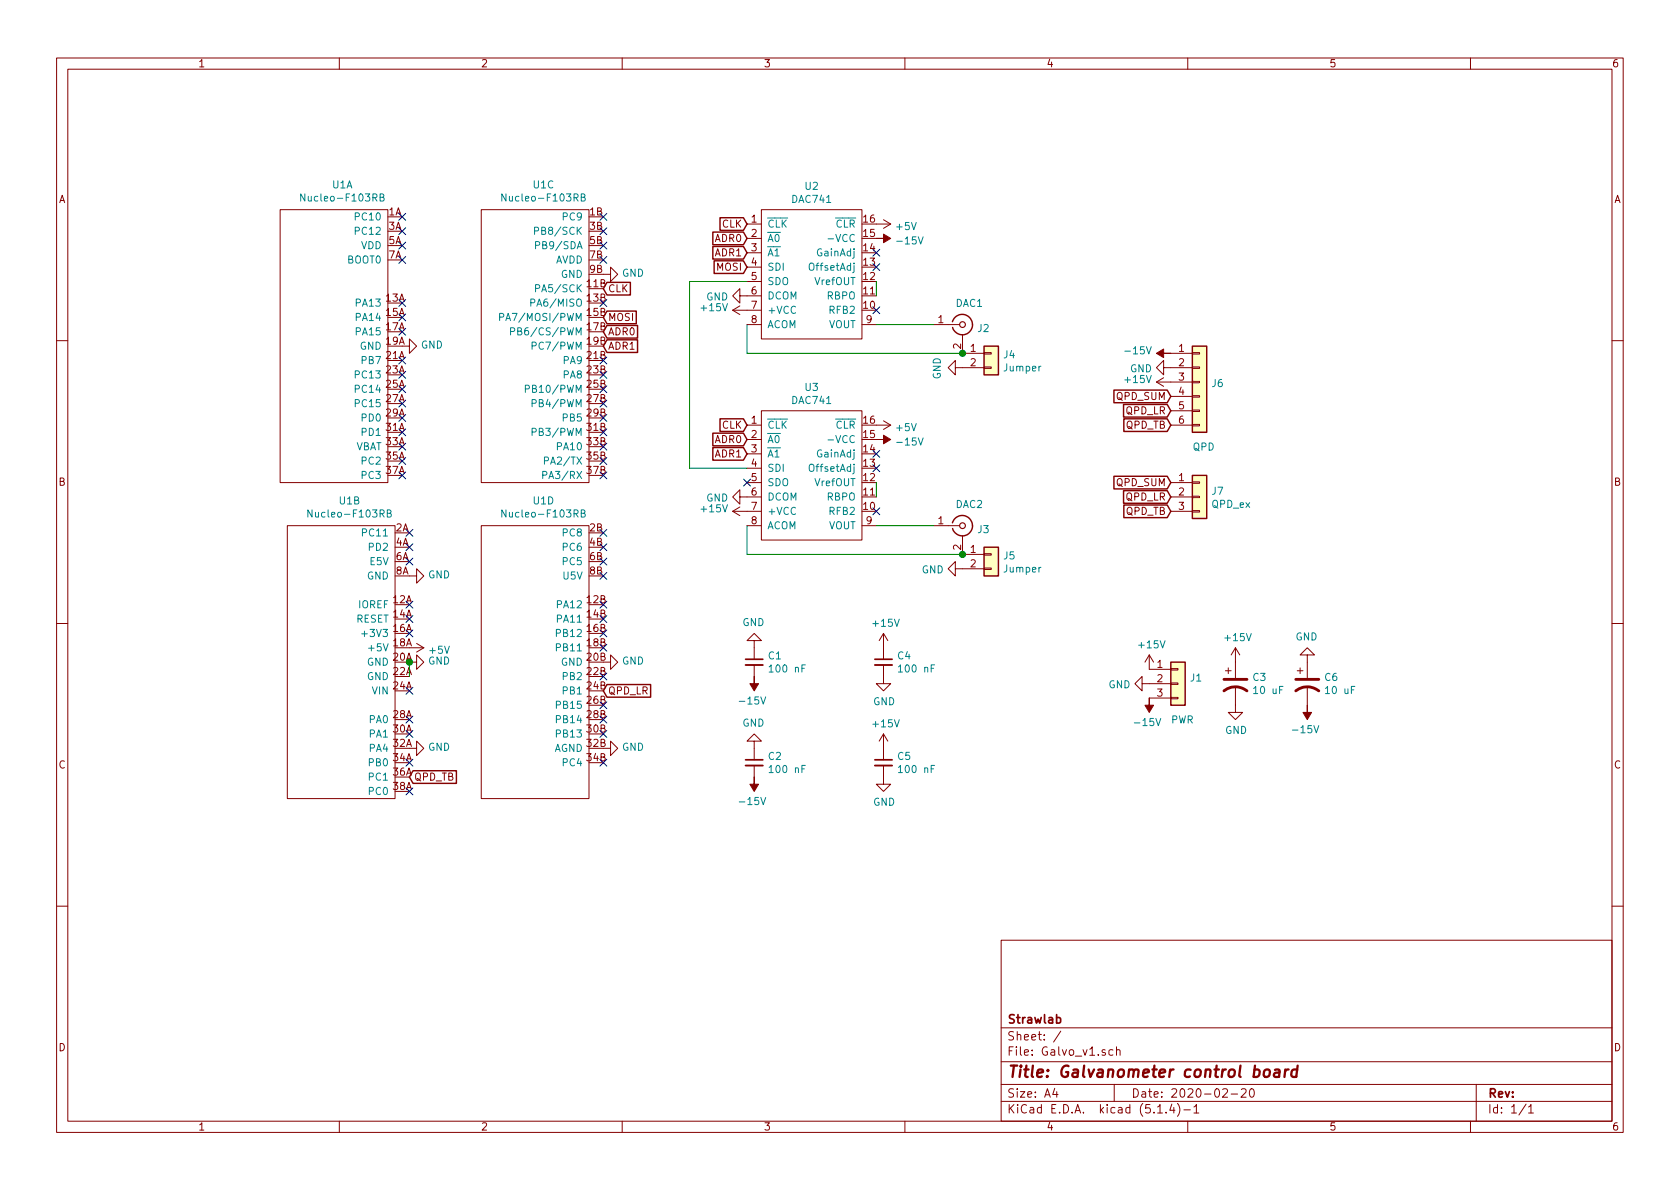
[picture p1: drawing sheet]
<svg xmlns="http://www.w3.org/2000/svg" width="297mm" height="210mm" viewBox="0 0 297 210" stroke-linecap="round" stroke-linejoin="round" font-family="sans-serif">
<g fill="none" stroke="#840000" stroke-width=".18">
<path d="M10 10.3h277v189.9h-277zM12 12.2h273v186.1h-273zM60 10.3v1.9M110 10.3v1.9M160 10.3v1.9M210 10.3v1.9M260 10.3v1.9M49.5 37.1h19.1v48.2h-19.1zM85.1 37.1h19v48.2h-19zM132.1 39.6h2.5M134.6 37.1h17.8v22.8h-17.8zM154.9 39.6h2.6"/>
<path d="M156.2 38.9l1.3 .7M157.5 39.6l-1.3 .8M106.7 48.5h1.2v-1.3l1.3 1.3-1.3 1.3v-1.3M129.5 54.9l1.3 .7M129.5 54.9h5.1M130.8 52.3v-1.3l-1.3 1.3 1.3 1.3v-1.3h3.8M130.8 54.1l-1.3 .8M132.1 42.2h2.5M132.1 44.7h2.5M132.1 47.2h2.5M132.1 49.8h2.5M132.1 57.4h2.5"/>
<path d="M152.4 57.4h2.5M165.1 57.4h4.6M170.2 59.2v3.3h3.8M10 60.2h2M71.1 61.2h1.3v-1.3l1.3 1.3-1.3 1.3v-1.3M132.1 75.2h2.5M132.1 77.7h2.5M134.6 72.6h17.8v22.9h-17.8zM154.9 75.2h2.6M156.2 74.4l1.3 .8M157.5 75.2l-1.3 .7M168.9 65v-1.3l-1.3 1.3 1.3 1.3v-1.3h5.1"/>
<path d="M174 64.9h1.3v.2h-1.3zM174 62.4h1.3v.2h-1.3zM204.5 67.6l1.2 .7M204.5 67.6h6.3M205.7 65v-1.3l-1.2 1.3 1.2 1.3v-1.3h5.1M205.7 66.8l-1.2 .8M207 75.2h3.8M207 62.5h3.8M207 70.1h3.8M207 72.6h3.8M210.8 72.5h1.3v.3h-1.3zM210.8 75.1h1.3v.2h-1.3z"/>
<path d="M210.8 70h1.3v.2h-1.3zM210.8 64.9h1.3v.2h-1.3zM210.8 62.4h1.3v.2h-1.3zM210.8 67.4h1.3v.3h-1.3zM285 60.2h2M50.8 93h19v48.2h-19zM85.1 93h19v48.2h-19zM129.5 90.4h5.1M129.5 90.4l1.3 .8M130.8 87.9v-1.3l-1.3 1.3 1.3 1.2v-1.2h3.8M130.8 89.7l-1.3 .7M132.1 85.3h2.5"/>
<path d="M132.1 93h2.5M132.1 80.3h2.5M132.1 82.8h2.5M152.4 93h2.5M165.1 93h4.6M170.2 94.7v3.3h3.8M174 97.9h1.3v.3h-1.3zM207 85.3h3.8M207 87.9h3.8M207 90.4h3.8M210.8 90.3h1.3v.2h-1.3zM210.8 85.2h1.3v.3h-1.3z"/>
<path d="M210.8 87.8h1.3v.2h-1.3zM10 110.3h2M72.4 117.1h1.3v-1.3l1.2 1.3-1.2 1.3v-1.3M72.4 101.8h1.3v-1.2l1.2 1.2-1.2 1.3v-1.3M72.4 114.5h2.5M73.7 113.8l1.2 .7M74.9 114.5l-1.2 .8M106.7 117.1h1.2v-1.3l1.3 1.3-1.3 1.3v-1.3M133.3 113.3h1.3l-1.3-1.3-1.2 1.3h1.2v3.3M133.3 117.6v2M156.2 117.6v3.3h1.3l-1.3 1.3-1.3-1.3h1.3M156.2 112l-.8 1.3"/>
<path d="M156.2 112v4.6M156.2 112l.8 1.3M168.9 100.6v-1.3l-1.3 1.3 1.3 1.2v-1.2h5.1M174 100.5h1.3v.2h-1.3zM203.2 115.8l-.8 1.3M203.2 115.8v2.6h3.8M203.2 115.8l.8 1.3M207 118.2h1.3v.3h-1.3zM216.7 118.6h1M217.2 118.1v1M218.4 114.5v5.4M218.4 114.5l-.7 1.3"/>
<path d="M218.4 114.5l.8 1.3M229.4 118.6h1M229.9 118.1v1M231.1 115.8h1.3l-1.3-1.3-1.2 1.3h1.2v4.1M285 110.3h2M72.4 132.3h1.3v-1.2l1.2 1.2-1.2 1.3v-1.3M106.7 132.3h1.2v-1.2l1.3 1.2-1.3 1.3v-1.3M133.3 131.1h1.3l-1.3-1.3-1.2 1.3h1.2v3.3M133.3 135.4v2M156.2 135.4v3.3h1.3l-1.3 1.2-1.3-1.2h1.3M156.2 129.8v4.6M156.2 129.8l-.8 1.3"/>
<path d="M156.2 129.8l.8 1.3M201.9 120.9v-1.3l-1.2 1.3 1.2 1.3v-1.3h5.1M203.2 123.4h3.8M207 123.3h1.3v.3h-1.3zM207 120.8h1.3v.2h-1.3zM218.4 121.4v4.6h1.3l-1.3 1.2-1.2-1.2h1.2M231.1 121.4v3.3M10 160.2h2M177 166.3h108v32h-108zM285 160.2h2M60 198.3v1.9M110 198.3v1.9"/>
<path d="M160 198.3v1.9M177 194.8h108M177 191.8h108M177 187.8h108M177 181.8h108M186.5 192.5l-.4 1h1M186.8 193v1M187.6 182.3l-1.3 2M196.8 185.7l-.5-.1-.2 .3v.6l.2 .1 .5-.1M197 191.8v3M197.4 185.7l.2-.1 .4 .1v.9M197.4 185.1v1.5"/>
<path d="M204.7 196.8h.8M206.2 196.7v.1M207.2 195.2l-.4 1.1h.9M207.5 195.8v1M208.2 195.1a1.71 1.71 0 0 1 0 2.3M209.3 196.3h1.2M210 198.3v1.9M211.1 195.8l.4-.5v1.5M211.1 196.8h.9M216.2 192.7l.2-.2h.4l.2 .5-.9 1h.9M217.7 193.5h1.1M219.5 192.7l.2-.2h.3l.3 .2v.3v.2l-.9 .8h.9"/>
<path d="M221.1 192.6l.2-.1a.8 .8 0 0 1 .5 .8 .8 .8 0 0 1-.5 .7 1 1 0 0 1-.2-1.4zM260 198.3v1.9M261 191.8v6.5M269.8 195.2l-1.2 2M270.3 195.8l.4-.5v1.5M270.3 196.8h.8"/>
</g>
<path d="M223.6 189.3a.53 .53 0 0 1 .5-.2 .53 .53 0 0 1 .4 .4v.6a.54 .54 0 0 1-.6 .4 .54 .54 0 0 1-.5-.4zM225.4 189.2h.8l-.1 1.2M226.2 189.6l-.6 .1a.4 .4 0 0 0-.4 .3 .4 .4 0 0 0 .3 .4l.7-.1M227.3 189.1l-.2 1.3M227.8 189.1a.55 .55 0 0 0-.6 .4M229.4 189.2a.73 .73 0 0 0-.9 .1l-.2 .8 .1 .2 .2 .1 .6-.1M229.4 188.4l-.2 2" fill="none" stroke="#840000" stroke-width=".41"/>
<path d="M131.8 116.6h3.1M154.7 116.6h3M131.8 134.4h3.1M154.7 134.4h3M186.8 180l.4-.1 .3 .3v.6l-.3 .1-.4-.1" fill="none" stroke="#840000" stroke-width=".3"/>
<g fill="#840000" stroke="#840000" stroke-width=".18">
<path d="M154.9 42.2h1.3v-.8l1.3 .8-1.3 .7v-.7z"/>
<path d="M203.2 123.4v1.3h.8l-.8 1.3-.8-1.3h.8z"/>
<path d="M133.3 119.6v1.3h.8l-.8 1.3-.7-1.3h.7z"/>
<path d="M133.3 137.4v1.3h.8l-.8 1.2-.7-1.2h.7z"/>
<path d="M204.5 62.5l1.2-.8v.8h1.3h-1.3v.7z"/>
<path d="M154.9 77.7h1.3v-.7l1.3 .7-1.3 .8v-.8z"/>
<path d="M231.1 124.7v1.3h.8l-.8 1.2-.7-1.2h.7z"/>
</g>
<path d="M216.4 122.2a3.3 3.3 0 0 1 4.1 0M216.4 120.1h4.1M229.1 122.2a3.3 3.3 0 0 1 4.1 0M229.1 120.1h4.1" fill="none" stroke="#840000" stroke-width=".51"/>
<g fill="none" stroke="#008484" stroke-width=".18">
<path d="M53.9 34.3v1.3l-.7-1.3v1.3M67.2 34.9l.5-.1 .2-.2-.1-.2-.6-.1v1.3h.5l.2-.2v-.3l-.3-.2M89.5 34.3v1.3l-.8-1.3v1.3M102.8 34.9l.5-.1 .1-.2v-.2l-.6-.1v1.3h.5l.1-.2 .1-.3-.3-.2M88.3 56.1l.7-.1 .1-.2-.1-.3-.2-.1h-.5v1.3M90.3 58.6h.6l.1-.2-.1-.3-.1-.1h-.5v1.2M93.9 53.5l.6-.1v-.4l-.2-.1h-.4v1.2M94.5 40.8h.6l.1-.5-.2-.1h-.5v1.2M94.7 51l.6-.1 .1-.1v-.3l-.2-.2h-.5v1.3M94.7 43.4l.6-.1 .1-.2v-.3l-.2-.1h-.5v1.3M146.4 42.2h1M92.9 68.8l.6-.1v-.5l-.1-.1h-.5v1.3"/>
<path d="M94.1 61.2l.6-.1 .1-.2-.1-.3-.1-.1h-.5v1.3M94.1 71.3h.6l.1-.2-.1-.3-.1-.1h-.5v1.2M94.1 76.4l.6-.1 .1-.1-.1-.3-.1-.2h-.5v1.3M146.4 77.8h1M55.2 90.2v1.2l-.8-1.2v1.2M68.5 90.8l.5-.1 .1-.2v-.2l-.6-.1v1.2h.5l.1-.1 .1-.3-.3-.2M89.5 90.2v1.2l-.8-1.2v1.2M96 84h.6l.1-.2-.1-.3-.2-.1h-.4v1.2M96.3 81.5l.6-.1v-.5l-.2-.1h-.4v1.3M102.8 90.8l.5-.1 .1-.2v-.2l-.6-.1v1.2h.5l.1-.1 .1-.3-.3-.2M64 112.1h.9"/>
</g>
<g fill="#ffffc2" stroke="#ffffc2" stroke-width=".18">
<path d="M210.8 84.1h2.6v7.6h-2.6z"/>
<path d="M207 117.1h2.5v7.6h-2.5z"/>
<path d="M210.8 61.2h2.6v15.2h-2.6z"/>
<path d="M174 96.8h2.5v5h-2.5z"/>
<path d="M174 61.2h2.5v5.1h-2.5z"/>
</g>
<g fill="none" stroke="#840000" stroke-width=".25">
<path d="M127.3 38.5h4.1l.7 1.1-.7 1.1h-4.1zM107.3 57.6h5.4v2.2h-5.4l-.6-1.1zM107.3 55h5.2v2.2h-5.2l-.6-1.1zM107.3 49.9h4.2v2.3h-4.2l-.6-1.2zM126 41h5.4l.7 1.2-.7 1.1h-5.4zM126 43.6h5.4l.7 1.1-.7 1.1h-5.4zM126.3 46.1h5.1l.7 1.1-.7 1.2h-5.1zM168.4 56.9a1.8 1.8 0 0 1 2.7-1 1.8 1.8 0 0 1 .1 2.9 1.8 1.8 0 0 1-2.8-.9M107.3 60.1h5.4v2.2h-5.4l-.6-1.1zM126 76.6h5.4l.7 1.1-.7 1.1h-5.4zM126 79.1h5.4l.7 1.2-.7 1.1h-5.4zM127.3 74.1h4.1l.7 1.1-.7 1.1h-4.1z"/>
<path d="M174 61.2h2.5v5.1h-2.5zM197 69h9.4l.6 1.1-.6 1.1h-9.4zM198.7 71.5h7.7l.6 1.1-.6 1.2h-7.7zM198.7 74.1h7.7l.6 1.1-.6 1.1h-7.7zM210.8 61.2h2.6v15.2h-2.6zM168.4 92.5a1.8 1.8 0 0 1 2.7-1.1 1.8 1.8 0 0 1 .1 3 1.8 1.8 0 0 1-2.8-.9M174 96.8h2.5v5h-2.5zM197 84.2h9.4l.6 1.1-.6 1.2h-9.4zM198.7 86.8h7.7l.6 1.1-.6 1.1h-7.7zM198.7 89.3h7.7l.6 1.1-.6 1.1h-7.7zM210.8 84.1h2.6v7.6h-2.6zM207 117.1h2.5v7.6h-2.5z"/>
<path d="M73 136.3h7.7v2.2h-7.7l-.6-1.1zM107.3 121.1h7.7v2.2h-7.7l-.6-1.1z"/>
</g>
<g fill="none" stroke="#840000" stroke-width=".2">
<circle cx="170.2" cy="57.4" r=".51"/>
<circle cx="170.2" cy="93" r=".51"/>
</g>
<path d="M131.8 117.6h3.1M154.7 117.6h3M131.8 135.4h3.1M154.7 135.4h3" fill="none" stroke="#840000" stroke-width=".33"/>
<path d="M132.1 57.4v5.1h38.1M132.1 49.8h-10.2v33h10.2M154.9 57.4h10.2M154.9 49.8v2.5M132.1 93v5h38.1M154.9 85.3v2.6M154.9 93h10.2M72.4 117.1v2.5" fill="none" stroke="#008400" stroke-width=".18"/>
<g fill="#008400" stroke="#008400" stroke-width=".25">
<circle cx="72.4" cy="117.1" r=".51"/>
<circle cx="170.2" cy="62.5" r=".51"/>
<circle cx="170.2" cy="98" r=".51"/>
</g>
<g fill="none" stroke="#000084" stroke-width=".18">
<path d="M70.5 37.7l1.2 1.3M71.7 37.7l-1.2 1.3M106.1 37.7l1.2 1.3M107.3 37.7l-1.2 1.3M70.5 42.8l1.2 1.2M70.5 40.3l1.2 1.2M70.5 45.4l1.2 1.2M70.5 53l1.2 1.2M70.5 55.5l1.2 1.2M70.5 58.1l1.2 1.2M71.7 42.8l-1.2 1.2M71.7 40.3l-1.2 1.2"/>
<path d="M71.7 45.4l-1.2 1.2M71.7 53l-1.2 1.2M71.7 55.5l-1.2 1.2M71.7 58.1l-1.2 1.2M106.1 45.4l1.2 1.2M106.1 53l1.2 1.2M106.1 42.8l1.2 1.2M106.1 40.3l1.2 1.2M107.3 45.4l-1.2 1.2M107.3 42.8l-1.2 1.2M107.3 40.3l-1.2 1.2M107.3 53l-1.2 1.2"/>
<path d="M154.3 54.2l1.2 1.3M154.3 46.6l1.2 1.2M154.3 44.1l1.2 1.2M155.5 54.2l-1.2 1.3M155.5 46.6l-1.2 1.2M155.5 44.1l-1.2 1.2M70.5 65.7l1.2 1.2M70.5 78.4l1.2 1.2M70.5 75.8l1.2 1.3M70.5 73.3l1.2 1.2M70.5 70.8l1.2 1.2M70.5 68.2l1.2 1.2"/>
<path d="M70.5 63.1l1.2 1.3M71.7 65.7l-1.2 1.2M71.7 78.4l-1.2 1.2M71.7 75.8l-1.2 1.3M71.7 73.3l-1.2 1.2M71.7 70.8l-1.2 1.2M71.7 68.2l-1.2 1.2M71.7 63.1l-1.2 1.3M106.1 68.2l1.2 1.2M106.1 63.1l1.2 1.3M106.1 70.8l1.2 1.2M106.1 73.3l1.2 1.2"/>
<path d="M106.1 75.8l1.2 1.3M106.1 78.4l1.2 1.2M106.1 65.7l1.2 1.2M107.3 68.2l-1.2 1.2M107.3 63.1l-1.2 1.3M107.3 70.8l-1.2 1.2M107.3 73.3l-1.2 1.2M107.3 75.8l-1.2 1.3M107.3 78.4l-1.2 1.2M107.3 65.7l-1.2 1.2M154.3 79.6l1.2 1.3M155.5 79.6l-1.2 1.3"/>
<path d="M70.5 83.5l1.2 1.2M70.5 80.9l1.2 1.2M71.7 80.9l-1.2 1.2M71.7 83.5l-1.2 1.2M71.8 98.7l1.2 1.2M71.8 93.6l1.2 1.2M71.8 96.2l1.2 1.2M73 98.7l-1.2 1.2M73 93.6l-1.2 1.2M73 96.2l-1.2 1.2M106.1 80.9l1.2 1.2M106.1 83.5l1.2 1.2"/>
<path d="M106.1 93.6l1.2 1.2M106.1 96.2l1.2 1.2M106.1 98.7l1.2 1.2M107.3 80.9l-1.2 1.2M107.3 83.5l-1.2 1.2M107.3 93.6l-1.2 1.2M107.3 96.2l-1.2 1.2M107.3 98.7l-1.2 1.2M131.5 84.7l1.2 1.2M132.7 84.7l-1.2 1.2M154.3 89.8l1.2 1.2M154.3 82.2l1.2 1.2"/>
<path d="M155.5 89.8l-1.2 1.2M155.5 82.2l-1.2 1.2M71.8 111.4l1.2 1.2M71.8 106.3l1.2 1.2M71.8 108.9l1.2 1.2M73 111.4l-1.2 1.2M73 106.3l-1.2 1.2M73 108.9l-1.2 1.2M106.1 101.2l1.2 1.3M106.1 106.3l1.2 1.2M106.1 111.4l1.2 1.2M106.1 113.9l1.2 1.3"/>
<path d="M106.1 108.9l1.2 1.2M106.1 119l1.2 1.2M107.3 101.2l-1.2 1.3M107.3 106.3l-1.2 1.2M107.3 111.4l-1.2 1.2M107.3 113.9l-1.2 1.3M107.3 108.9l-1.2 1.2M107.3 119l-1.2 1.2M71.8 139.3l1.2 1.3M71.8 121.6l1.2 1.2M71.8 126.6l1.2 1.3M71.8 129.2l1.2 1.2"/>
<path d="M71.8 134.3l1.2 1.2M73 139.3l-1.2 1.3M73 121.6l-1.2 1.2M73 126.6l-1.2 1.3M73 129.2l-1.2 1.2M73 134.3l-1.2 1.2M106.1 124.1l1.2 1.2M106.1 126.6l1.2 1.3M106.1 129.2l1.2 1.2M106.1 134.3l1.2 1.2M107.3 124.1l-1.2 1.2M107.3 126.6l-1.2 1.3"/>
<path d="M107.3 129.2l-1.2 1.2M107.3 134.3l-1.2 1.2"/>
</g>
<text font-size="2.8" fill="#840000" x="178" y="190.5">Title: Galvanometer control board</text>
<g font-size="2.1" fill="#840000">
<text x="178" y="184">Sheet: /</text>
<text x="178" y="181">Strawlab</text>
<text x="178" y="186.7">File: Galvo_v1.sch</text>
<text x="178" y="196.9">KiCad E.D.A. kicad (5.1.4)-1</text>
<text x="178" y="194.1">Size: A4</text>
<text x="200" y="194.1">Date: 2020-02-20</text>
<text x="263" y="194.1">Rev:</text>
<text x="263" y="196.9">Id: 1/1</text>
</g>
<g font-size="1.8" fill="#840000">
<text x="35" y="11.9">1</text>
<text x="85" y="11.9">2</text>
<text x="135" y="11.9">3</text>
<text x="185" y="11.9">4</text>
<text x="235" y="11.9">5</text>
<text x="285" y="11.9">6</text>
<text x="10.4" y="35.9">A</text>
<text x="285.4" y="35.9">A</text>
<text x="68.7" y="38.1">1A</text>
<text x="68.7" y="40.6">3A</text>
<text x="104.3" y="38.1">1B</text>
<text x="104.3" y="40.6">3B</text>
<text x="127.7" y="40.3">CLK</text>
<text x="132.9" y="39.4">1</text>
<text x="132.9" y="41.9">2</text>
<text x="152.7" y="41.9">15</text>
<text x="152.7" y="39.4">16</text>
<text x="68.7" y="43.2">5A</text>
<text x="68.7" y="45.7">7A</text>
<text x="104.3" y="43.2">5B</text>
<text x="104.3" y="45.7">7B</text>
<text x="126.5" y="42.8">ADR0</text>
<text x="126.5" y="45.3">ADR1</text>
<text x="126.8" y="47.9">MOSI</text>
<text x="132.9" y="44.4">3</text>
<text x="132.9" y="47">4</text>
<text x="152.7" y="47">13</text>
<text x="152.7" y="44.4">14</text>
<text x="68.2" y="53.3">13A</text>
<text x="103.8" y="50.8">11B</text>
<text x="103.8" y="53.3">13B</text>
<text x="104.3" y="48.3">9B</text>
<text x="107.5" y="51.7">CLK</text>
<text x="132.9" y="49.5">5</text>
<text x="132.9" y="52.1">6</text>
<text x="152.7" y="52.1">11</text>
<text x="152.7" y="49.5">12</text>
<text x="68.2" y="55.9">15A</text>
<text x="68.2" y="58.4">17A</text>
<text x="103.8" y="55.9">15B</text>
<text x="103.8" y="58.4">17B</text>
<text x="107.5" y="59.3">ADR0</text>
<text x="107.5" y="56.8">MOSI</text>
<text x="132.9" y="54.6">7</text>
<text x="132.9" y="57.1">8</text>
<text x="152.7" y="54.6">10</text>
<text x="153.2" y="57.1">9</text>
<text x="165.9" y="57.1">1</text>
<text x="68.2" y="61">19A</text>
<text x="68.2" y="63.5">21A</text>
<text x="103.8" y="61">19B</text>
<text x="103.8" y="63.5">21B</text>
<text x="107.5" y="61.8">ADR1</text>
<text x="169.9" y="61.7" transform="rotate(-90 169.9 61.7)">2</text>
<text x="171.6" y="62.2">1</text>
<text x="171.6" y="64.8">2</text>
<text x="208.4" y="62.2">1</text>
<text x="208.4" y="64.8">2</text>
<text x="68.2" y="66">23A</text>
<text x="68.2" y="68.6">25A</text>
<text x="68.2" y="71.1">27A</text>
<text x="103.8" y="66">23B</text>
<text x="103.8" y="68.6">25B</text>
<text x="103.8" y="71.1">27B</text>
<text x="197.5" y="70.7">QPD_SUM</text>
<text x="208.4" y="67.3">3</text>
<text x="208.4" y="69.8">4</text>
<text x="68.2" y="73.7">29A</text>
<text x="68.2" y="76.2">31A</text>
<text x="103.8" y="73.7">29B</text>
<text x="103.8" y="76.2">31B</text>
<text x="127.7" y="75.8">CLK</text>
<text x="132.9" y="74.9">1</text>
<text x="132.9" y="77.5">2</text>
<text x="152.7" y="77.5">15</text>
<text x="152.7" y="74.9">16</text>
<text x="199.1" y="73.3">QPD_LR</text>
<text x="199.1" y="75.8">QPD_TB</text>
<text x="208.4" y="72.4">5</text>
<text x="208.4" y="74.9">6</text>
<text x="68.2" y="78.7">33A</text>
<text x="68.2" y="81.3">35A</text>
<text x="68.2" y="83.8">37A</text>
<text x="103.8" y="78.7">33B</text>
<text x="103.8" y="81.3">35B</text>
<text x="103.8" y="83.8">37B</text>
<text x="126.5" y="78.4">ADR0</text>
<text x="126.5" y="80.9">ADR1</text>
<text x="132.9" y="80">3</text>
<text x="132.9" y="82.5">4</text>
<text x="152.7" y="82.5">13</text>
<text x="152.7" y="80">14</text>
<text x="10.4" y="85.9">B</text>
<text x="132.9" y="85.1">5</text>
<text x="132.9" y="87.6">6</text>
<text x="152.7" y="87.6">11</text>
<text x="152.7" y="85.1">12</text>
<text x="197.5" y="86">QPD_SUM</text>
<text x="199.1" y="88.5">QPD_LR</text>
<text x="208.4" y="85.1">1</text>
<text x="208.4" y="87.6">2</text>
<text x="285.4" y="85.9">B</text>
<text x="70" y="94">2A</text>
<text x="104.3" y="94">2B</text>
<text x="132.9" y="90.2">7</text>
<text x="132.9" y="92.7">8</text>
<text x="152.7" y="90.2">10</text>
<text x="153.2" y="92.7">9</text>
<text x="165.9" y="92.7">1</text>
<text x="199.1" y="91.1">QPD_TB</text>
<text x="208.4" y="90.2">3</text>
<text x="70" y="96.5">4A</text>
<text x="70" y="99.1">6A</text>
<text x="70" y="101.6">8A</text>
<text x="104.3" y="96.5">4B</text>
<text x="104.3" y="99.1">6B</text>
<text x="104.3" y="101.6">8B</text>
<text x="169.9" y="97.3" transform="rotate(-90 169.9 97.3)">2</text>
<text x="171.6" y="97.8">1</text>
<text x="171.6" y="100.3">2</text>
<text x="69.5" y="106.7">12A</text>
<text x="103.8" y="106.7">12B</text>
<text x="69.5" y="109.2">14A</text>
<text x="69.5" y="111.8">16A</text>
<text x="103.8" y="109.2">14B</text>
<text x="103.8" y="111.8">16B</text>
<text x="69.5" y="114.3">18A</text>
<text x="69.5" y="116.8">20A</text>
<text x="69.5" y="119.4">22A</text>
<text x="103.8" y="114.3">18B</text>
<text x="103.8" y="116.8">20B</text>
<text x="103.8" y="119.4">22B</text>
<text x="204.6" y="118.1">1</text>
<text x="69.5" y="121.9">24A</text>
<text x="103.8" y="121.9">24B</text>
<text x="103.8" y="124.5">26B</text>
<text x="107.5" y="122.8">QPD_LR</text>
<text x="204.6" y="120.6">2</text>
<text x="204.6" y="123.2">3</text>
<text x="69.5" y="127">28A</text>
<text x="69.5" y="129.5">30A</text>
<text x="103.8" y="127">28B</text>
<text x="103.8" y="129.5">30B</text>
<text x="10.4" y="135.9">C</text>
<text x="69.5" y="132.1">32A</text>
<text x="69.5" y="134.6">34A</text>
<text x="69.5" y="137.2">36A</text>
<text x="103.8" y="132.1">32B</text>
<text x="103.8" y="134.6">34B</text>
<text x="285.4" y="135.9">C</text>
<text x="69.5" y="139.7">38A</text>
<text x="73.2" y="138">QPD_TB</text>
<text x="10.4" y="185.9">D</text>
<text x="285.4" y="185.9">D</text>
<text x="35" y="199.9">1</text>
<text x="85" y="199.9">2</text>
<text x="135" y="199.9">3</text>
<text x="185" y="199.9">4</text>
<text x="235" y="199.9">5</text>
<text x="285" y="199.9">6</text>
</g>
<g font-size="1.8" fill="#008484">
<text x="54" y="35.6">Nucleo-F103RB</text>
<text x="58.8" y="33.3">U1A</text>
<text x="89.6" y="35.6">Nucleo-F103RB</text>
<text x="94.3" y="33.3">U1C</text>
<text x="140.1" y="35.9">DAC741</text>
<text x="142.4" y="33.6">U2</text>
<text x="63.1" y="39">PC10</text>
<text x="63.1" y="41.5">PC12</text>
<text x="95.5" y="41.5">PB8/SCK</text>
<text x="99.7" y="39">PC9</text>
<text x="135.6" y="40.3">CLK</text>
<text x="147.8" y="40.3">CLR</text>
<text x="158.6" y="40.7">+5V</text>
<text x="61.5" y="46.6">BOOT0</text>
<text x="63.8" y="44.1">VDD</text>
<text x="95.5" y="44.1">PB9/SDA</text>
<text x="98.1" y="46.6">AVDD</text>
<text x="135.6" y="42.8">A0</text>
<text x="135.6" y="45.3">A1</text>
<text x="135.6" y="47.9">SDI</text>
<text x="143.4" y="47.9">OffsetAdj</text>
<text x="144.6" y="45.3">GainAdj</text>
<text x="147.1" y="42.8">-VCC</text>
<text x="159" y="43.2">-15V</text>
<text x="95.5" y="51.7">PA5/SCK</text>
<text x="99.2" y="49.1">GND</text>
<text x="110" y="48.9">GND</text>
<text x="124.9" y="53.1">GND</text>
<text x="135.6" y="50.4">SDO</text>
<text x="135.6" y="53">DCOM</text>
<text x="144.2" y="50.4">VrefOUT</text>
<text x="146.3" y="53">RBPO</text>
<text x="63.1" y="54.2">PA13</text>
<text x="63.1" y="56.8">PA14</text>
<text x="63.1" y="59.3">PA15</text>
<text x="89.9" y="56.8">PA7/MOSI/PWM</text>
<text x="91.9" y="59.3">PB6/CS/PWM</text>
<text x="94.7" y="54.2">PA6/MISO</text>
<text x="124.1" y="55">+15V</text>
<text x="135.6" y="55.5">+VCC</text>
<text x="135.6" y="58">ACOM</text>
<text x="146.5" y="58">VOUT</text>
<text x="146.8" y="55.5">RFB2</text>
<text x="169" y="54.3">DAC1</text>
<text x="172.9" y="58.7">J2</text>
<text x="63.6" y="61.8">GND</text>
<text x="64.1" y="64.4">PB7</text>
<text x="74.4" y="61.6">GND</text>
<text x="94.9" y="61.8">PC7/PWM</text>
<text x="99.7" y="64.4">PA9</text>
<text x="177.5" y="63.4">J4</text>
<text x="177.6" y="65.7">Jumper</text>
<text x="199.3" y="62.7">-15V</text>
<text x="199.8" y="65.8">GND</text>
<text x="63.1" y="66.9">PC13</text>
<text x="63.1" y="69.5">PC14</text>
<text x="93.9" y="69.5">PB10/PWM</text>
<text x="99.7" y="66.9">PA8</text>
<text x="140.1" y="71.4">DAC741</text>
<text x="142.4" y="69.1">U3</text>
<text x="166.3" y="67.1" transform="rotate(-90 166.3 67.1)">GND</text>
<text x="199.1" y="67.7">+15V</text>
<text x="214.3" y="68.4">J6</text>
<text x="63.1" y="72">PC15</text>
<text x="64.1" y="74.5">PD0</text>
<text x="64.1" y="77.1">PD1</text>
<text x="94.9" y="72">PB4/PWM</text>
<text x="94.9" y="77.1">PB3/PWM</text>
<text x="99.7" y="74.5">PB5</text>
<text x="135.6" y="75.8">CLK</text>
<text x="147.8" y="75.8">CLR</text>
<text x="158.6" y="76.2">+5V</text>
<text x="62.7" y="79.6">VBAT</text>
<text x="64.1" y="82.2">PC2</text>
<text x="96.9" y="82.2">PA2/TX</text>
<text x="98.7" y="79.6">PA10</text>
<text x="135.6" y="78.4">A0</text>
<text x="135.6" y="80.9">A1</text>
<text x="135.6" y="83.4">SDI</text>
<text x="143.4" y="83.4">OffsetAdj</text>
<text x="144.6" y="80.9">GainAdj</text>
<text x="147.1" y="78.4">-VCC</text>
<text x="159" y="78.8">-15V</text>
<text x="210.9" y="79.7">QPD</text>
<text x="60" y="89.2">U1B</text>
<text x="64.1" y="84.7">PC3</text>
<text x="94.3" y="89.2">U1D</text>
<text x="96.7" y="84.7">PA3/RX</text>
<text x="124.9" y="88.7">GND</text>
<text x="135.6" y="86">SDO</text>
<text x="135.6" y="88.5">DCOM</text>
<text x="144.2" y="86">VrefOUT</text>
<text x="146.3" y="88.5">RBPO</text>
<text x="169" y="89.8">DAC2</text>
<text x="214.3" y="89.8">QPD_ex</text>
<text x="214.3" y="87.5">J7</text>
<text x="55.3" y="91.5">Nucleo-F103RB</text>
<text x="64.4" y="94.9">PC11</text>
<text x="89.6" y="91.5">Nucleo-F103RB</text>
<text x="99.7" y="94.9">PC8</text>
<text x="124.1" y="90.6">+15V</text>
<text x="135.6" y="91.1">+VCC</text>
<text x="135.6" y="93.6">ACOM</text>
<text x="146.5" y="93.6">VOUT</text>
<text x="146.8" y="91.1">RFB2</text>
<text x="172.9" y="94.3">J3</text>
<text x="65.4" y="97.4">PD2</text>
<text x="65.5" y="99.9">E5V</text>
<text x="99.7" y="97.4">PC6</text>
<text x="99.7" y="99.9">PC5</text>
<text x="163" y="101.4">GND</text>
<text x="177.5" y="98.9">J5</text>
<text x="177.6" y="101.2">Jumper</text>
<text x="63.4" y="107.6">IOREF</text>
<text x="64.9" y="102.5">GND</text>
<text x="75.7" y="102.3">GND</text>
<text x="98.7" y="107.6">PA12</text>
<text x="99.7" y="102.5">U5V</text>
<text x="62.9" y="110.1">RESET</text>
<text x="64.6" y="112.6">+3V3</text>
<text x="98.7" y="110.1">PA11</text>
<text x="98.7" y="112.6">PB12</text>
<text x="131.3" y="110.7">GND</text>
<text x="154.5" y="110.8">+15V</text>
<text x="216.7" y="113.4">+15V</text>
<text x="229.1" y="113.3">GND</text>
<text x="64.9" y="117.7">GND</text>
<text x="65.6" y="115.2">+5V</text>
<text x="75.7" y="117.5">GND</text>
<text x="76" y="115.6">+5V</text>
<text x="98.7" y="115.2">PB11</text>
<text x="99.2" y="117.7">GND</text>
<text x="110" y="117.5">GND</text>
<text x="135.9" y="116.6">C1</text>
<text x="136.4" y="118.9">100 nF</text>
<text x="158.7" y="116.6">C4</text>
<text x="159.2" y="118.9">100 nF</text>
<text x="201.5" y="114.6">+15V</text>
<text x="64.9" y="120.3">GND</text>
<text x="65.9" y="122.8">VIN</text>
<text x="98.7" y="125.3">PB15</text>
<text x="99.7" y="120.3">PB2</text>
<text x="99.7" y="122.8">PB1</text>
<text x="131.1" y="124.6">-15V</text>
<text x="154.4" y="124.7">GND</text>
<text x="196" y="121.7">GND</text>
<text x="210.5" y="120.5">J1</text>
<text x="221.6" y="120.4">C3</text>
<text x="221.9" y="122.7">10 uF</text>
<text x="234.3" y="120.4">C6</text>
<text x="234.6" y="122.7">10 uF</text>
<text x="65.4" y="127.9">PA0</text>
<text x="65.4" y="130.4">PA1</text>
<text x="98.7" y="127.9">PB14</text>
<text x="98.7" y="130.4">PB13</text>
<text x="131.3" y="128.5">GND</text>
<text x="154.5" y="128.6">+15V</text>
<text x="201" y="128.4">-15V</text>
<text x="207" y="127.9">PWR</text>
<text x="216.6" y="129.8">GND</text>
<text x="228.9" y="129.7">-15V</text>
<text x="65.4" y="133">PA4</text>
<text x="65.4" y="135.5">PB0</text>
<text x="75.7" y="132.8">GND</text>
<text x="97.9" y="133">AGND</text>
<text x="99.7" y="135.5">PC4</text>
<text x="110" y="132.8">GND</text>
<text x="135.9" y="134.4">C2</text>
<text x="136.4" y="136.7">100 nF</text>
<text x="158.7" y="134.4">C5</text>
<text x="159.2" y="136.7">100 nF</text>
<text x="65.4" y="138">PC1</text>
<text x="65.4" y="140.6">PC0</text>
<text x="131.1" y="142.4">-15V</text>
<text x="154.4" y="142.5">GND</text>
</g>
</svg>
